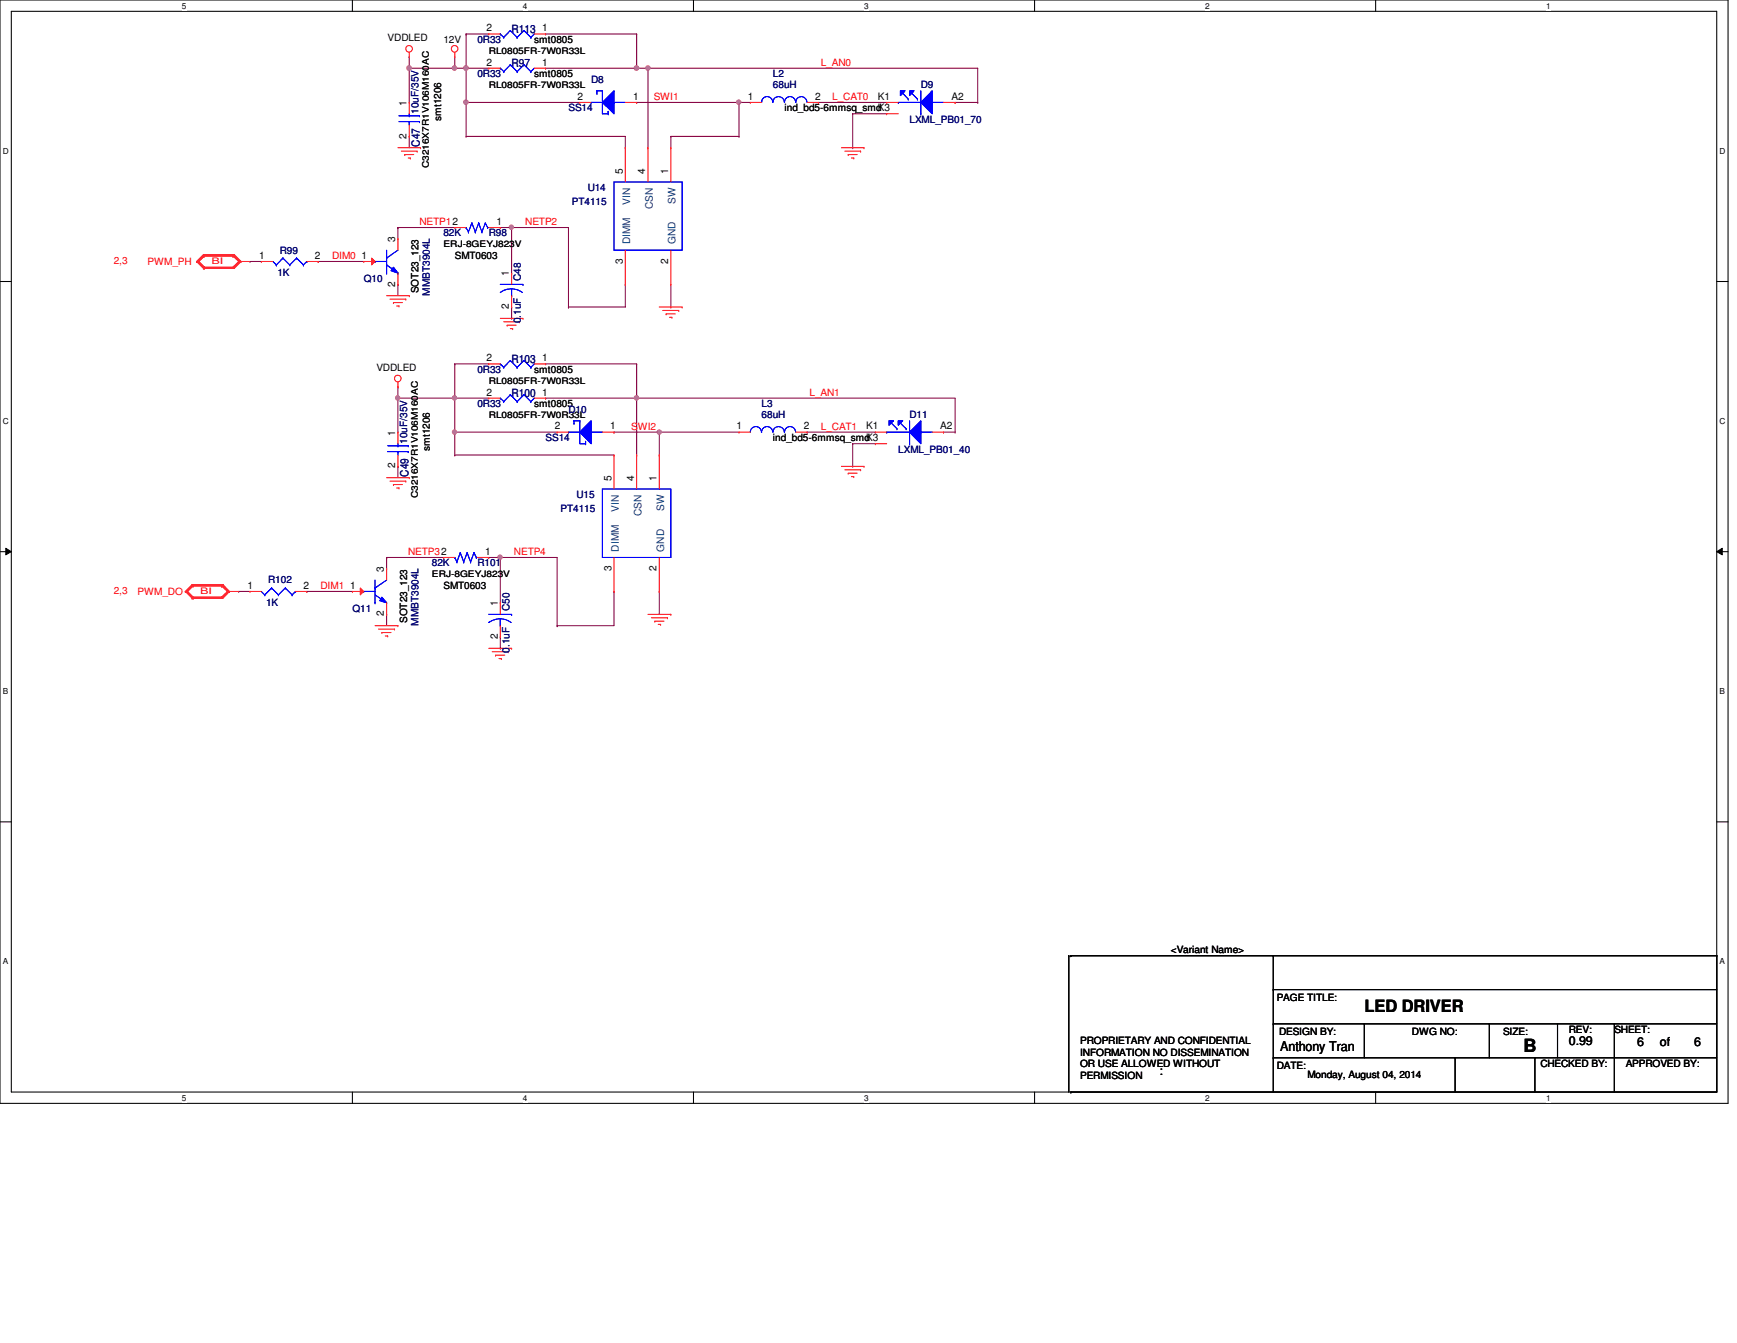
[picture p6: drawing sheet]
<svg xmlns="http://www.w3.org/2000/svg" width="279mm" height="216mm" viewBox="0 0 279 216" stroke-linecap="round" stroke-linejoin="round" font-family="sans-serif">
<path d="M0 0h278v177.4h-278zM1.8 1.8h274.3v173.8h-274.3z" fill="none" stroke="#000" stroke-width=".17"/>
<g fill="#fff">
<path d="M29.3 .2h.7v1.5h-.7z"/>
<path d="M29.3 175.8h.7v1.4h-.7z"/>
</g>
<path d="M56.7 0v1.8M56.7 175.6v1.8" fill="none" stroke="#000" stroke-width=".17"/>
<g fill="#fff">
<path d="M84.1 .2h.7v1.5h-.7z"/>
<path d="M84.1 175.8h.7v1.4h-.7z"/>
</g>
<path d="M111.5 0v1.8M111.5 175.6v1.8" fill="none" stroke="#000" stroke-width=".17"/>
<g fill="#fff">
<path d="M139 .2h.7v1.5h-.7z"/>
<path d="M139 175.8h.7v1.4h-.7z"/>
</g>
<path d="M166.4 0v1.8M166.4 175.6v1.8" fill="none" stroke="#000" stroke-width=".17"/>
<g fill="#fff">
<path d="M193.8 .2h.8v1.5h-.8z"/>
<path d="M193.8 175.8h.8v1.4h-.8z"/>
</g>
<path d="M221.3 0v1.8M221.3 175.6v1.8" fill="none" stroke="#000" stroke-width=".17"/>
<g fill="#fff">
<path d="M248.7 .2h.7v1.5h-.7z"/>
<path d="M248.7 175.8h.7v1.4h-.7z"/>
<path d="M.5 23.5h.9v1.5h-.9z"/>
<path d="M276.6 23.5h.9v1.5h-.9z"/>
<path d="M.5 67h.9v1.5h-.9z"/>
<path d="M276.6 67h.9v1.5h-.9z"/>
</g>
<path d="M0 45.3h1.8M276.1 45.3h1.9" fill="none" stroke="#000" stroke-width=".17"/>
<g fill="#fff">
<path d="M.5 110.4h.8v1.5h-.8z"/>
<path d="M276.6 110.4h.9v1.5h-.9z"/>
</g>
<path d="M0 88.7h1.8M276.1 88.7h1.9" fill="none" stroke="#000" stroke-width=".17"/>
<path d="M.9 88.1l.9 .6-.9 .5zM276.1 88.7l.9-.6v1.1z" fill="#000"/>
<path d="M.9 88.1l.9 .6-.9 .5zM276.1 88.7l.9-.6v1.1z" fill="none" stroke="#000" stroke-width=".16"/>
<g fill="#fff">
<path d="M.5 153.8h.8v1.5h-.8z"/>
<path d="M276.6 153.8h.9v1.5h-.9z"/>
</g>
<path d="M0 132.1h1.8M276.1 132.1h1.9" fill="none" stroke="#000" stroke-width=".17"/>
<path d="M73.2 69.5h.1M73.2 69.5v3.7M73.2 69.5h16.4M38.4 95.1h.1M38.4 95.1h1.8" fill="none" stroke="#800040" stroke-width=".17"/>
<circle cx="73.1" cy="69.5" r=".34" fill="#f0f"/>
<circle cx="73.1" cy="69.5" r=".34" fill="none" stroke="#f0f" stroke-width=".17"/>
<path d="M73.2 64h.1M73.2 64v5.5" fill="none" stroke="#800040" stroke-width=".17"/>
<circle cx="73.1" cy="64" r=".34" fill="#f0f"/>
<circle cx="73.1" cy="64" r=".34" fill="none" stroke="#f0f" stroke-width=".17"/>
<path d="M73.2 64h.1M73.2 64h5.4M87.8 64h.1M87.8 64h14.6M106 69.5h.1M106 69.5h12.9M129.8 69.5h.1M129.8 69.5h11" fill="none" stroke="#800040" stroke-width=".17"/>
<circle cx="106" cy="69.5" r=".34" fill="#f0f"/>
<circle cx="106" cy="69.5" r=".34" fill="none" stroke="#f0f" stroke-width=".17"/>
<path d="M64 64h.1M64 75h.1M64 62.2h.1M64 62.2v7.3M64 75v1.8M64 64h9.2" fill="none" stroke="#800040" stroke-width=".17"/>
<circle cx="64" cy="64" r=".34" fill="#f0f"/>
<circle cx="64" cy="64" r=".34" fill="none" stroke="#f0f" stroke-width=".17"/>
<g fill="none" stroke="#800040" stroke-width=".17">
<path d="M73.2 73.2h.1M73.2 73.2h25.6M102.4 64h.1M102.4 64h51.2M49.4 95.1h.1M49.4 95.1h7.3M62.2 89.6h.1M62.2 98.8h.1M62.2 89.6h9.1M62.2 89.6v1.8M62.2 98.8v1.8M80.5 89.6h.1"/>
<path d="M80.5 89.6h9.1M80.5 89.6v7.3"/>
</g>
<circle cx="80.4" cy="89.6" r=".34" fill="#f0f"/>
<circle cx="80.4" cy="89.6" r=".34" fill="none" stroke="#f0f" stroke-width=".17"/>
<path d="M75 16.5h.1M75 16.5h18.3M40.2 42h.1M40.2 42h1.8M78.6 89.6h.1M78.6 89.6h1.9" fill="none" stroke="#800040" stroke-width=".17"/>
<circle cx="75" cy="16.4" r=".36" fill="#f0f"/>
<circle cx="75" cy="16.4" r=".36" fill="none" stroke="#f0f" stroke-width=".17"/>
<path d="M102.4 16.5h.1M102.4 16.5h16.5" fill="none" stroke="#800040" stroke-width=".17"/>
<circle cx="118.8" cy="16.4" r=".34" fill="#f0f"/>
<circle cx="118.8" cy="16.4" r=".34" fill="none" stroke="#f0f" stroke-width=".17"/>
<path d="M75 11h.1M75 11v5.5" fill="none" stroke="#800040" stroke-width=".17"/>
<circle cx="74.9" cy="10.9" r=".37" fill="#f0f"/>
<circle cx="74.9" cy="10.9" r=".37" fill="none" stroke="#f0f" stroke-width=".17"/>
<path d="M104.2 11h.1M104.2 11h53.1" fill="none" stroke="#800040" stroke-width=".17"/>
<circle cx="104.2" cy="10.9" r=".35" fill="#f0f"/>
<circle cx="104.2" cy="10.9" r=".35" fill="none" stroke="#f0f" stroke-width=".17"/>
<path d="M65.8 11h.1M65.8 9.1h.1M65.8 9.1v7.4M73.2 11h.1M73.2 11h5.4M75 11h.1M118.9 16.5h.1M118.9 16.5h1.8M131.7 16.5h.1M131.7 16.5h10.9M65.8 21.9h.1M65.8 21.9v1.8" fill="none" stroke="#800040" stroke-width=".17"/>
<circle cx="73.1" cy="10.9" r=".35" fill="#f0f"/>
<circle cx="73.1" cy="10.9" r=".35" fill="none" stroke="#f0f" stroke-width=".17"/>
<path d="M64 36.6h.1M64 36.6h9.2M64 36.6v1.8M82.3 36.6h.1M82.3 36.6h9.1M82.3 36.6v7.3M51.2 42h.1M51.2 42h7.3M64 45.7h.1M64 45.7v1.8" fill="none" stroke="#800040" stroke-width=".17"/>
<circle cx="82.2" cy="36.5" r=".34" fill="#f0f"/>
<circle cx="82.2" cy="36.5" r=".34" fill="none" stroke="#f0f" stroke-width=".17"/>
<g fill="none" stroke="#800040" stroke-width=".17">
<path d="M75 16.5h.1M75 16.5v5.4M102.4 11h.1M102.4 11h1.8M104.2 11h.1M104.2 11v12.7M118.9 16.5h.1M118.9 16.5v5.4M153.6 16.5h.1M153.6 16.5h3.7M157.3 16.5h.1M157.3 11v5.5"/>
<path d="M75 21.9h.1M75 21.9h25.6v1.8M80.5 36.6h.1M80.5 36.6h1.8M91.4 36.6v12.8M100.6 23.7h.1M107.9 21.9h.1M107.9 21.9v1.8M107.9 21.9h11M118.9 21.9h.1M91.4 49.4h.1M100.6 45.7h.1"/>
<path d="M100.6 45.7v3.7h-9.2M107.9 49.4h.1M107.9 45.7v3.7M151.8 69.5h.1M151.8 69.5h1.8M153.6 69.5h.1M153.6 64v5.5"/>
</g>
<circle cx="102.4" cy="10.9" r=".37" fill="#f0f"/>
<circle cx="102.4" cy="10.9" r=".37" fill="none" stroke="#f0f" stroke-width=".17"/>
<path d="M102.4 64h.1M102.4 64v9.2M98.8 95.1h.1M98.8 95.1v5.5h-9.2M106 95.1h.1M106 95.1v3.7M89.6 100.6h.1" fill="none" stroke="#800040" stroke-width=".17"/>
<circle cx="102.4" cy="64" r=".36" fill="#f0f"/>
<circle cx="102.4" cy="64" r=".36" fill="none" stroke="#f0f" stroke-width=".17"/>
<g fill="none" stroke="#800040" stroke-width=".17">
<path d="M65.8 11h.1M65.8 11h7.4M73.2 11h.1M73.2 9.1v1.9M75 5.5h.1M75 5.5h3.6M75 5.5v5.5M87.8 5.5h.1M87.8 11h.1M87.8 5.5h14.6M102.4 5.5h.1M102.4 5.5v5.5h-14.6"/>
<path d="M73.2 58.5h.1M73.2 58.5h5.4M73.2 58.5v5.5M87.8 58.5h14.6M102.4 58.5h.1M102.4 58.5v5.5M73.2 64h.1M98.8 69.5h.1M98.8 69.5h7.2M102.4 64h.1M106 69.5h.1M106 69.5v3.7"/>
<path d="M89.6 89.6v11M89.6 100.6h.1"/>
</g>
<circle cx="65.8" cy="10.9" r=".37" fill="#f0f"/>
<circle cx="65.8" cy="10.9" r=".37" fill="none" stroke="#f0f" stroke-width=".17"/>
<path d="M137.2 18.3h.1M137.2 18.3h5.4M137.2 18.3v5.4M137.2 23.7h.1M82.3 51.2h.1M82.3 49.4v1.8M137.2 71.3h.1M137.2 75h.1M137.2 71.3v3.7M137.2 71.3h3.6M80.5 104.2h.1M80.5 102.4v1.8" fill="none" stroke="#800040" stroke-width=".17"/>
<g fill="none" stroke="#f00" stroke-width=".17">
<path d="M65.8 9.1h.1M65.8 8.4v.7M73.2 9.1h.1M73.2 8.4v.7M64 23.7h3.6M64.6 24.3h2.5M65.1 24.8h.1M65.1 24.8h1.4M65.7 25.4h.3M66 25.4h.1M67.1 24.3h.1M67.6 23.7h.1"/>
<path d="M135.3 23.7h3.7M135.9 24.3h2.5M136.4 24.8h.1M136.4 24.8h1.5M136.9 25.4h.4M137.3 25.4h.1M138.4 24.3h.1M139 23.7h.1M31.6 42h.1M31.6 42l1.1 1.1M31.8 42h.1M31.8 42l1.1 1.1"/>
<path d="M31.8 42l1.1 1M32 42h.1M32 42l.9 1M32.7 43.1h.1M32.7 40.9h.1M32.7 40.9h5M32.7 40.9l-1.1 1.1M32.9 43.1h.1M32.9 40.9h.1M32.9 43h.1M32.9 41.1h.1M32.9 40.9l-1.1 1.1"/>
<path d="M32.9 43h4.6M32.9 41.1h4.6M32.9 41.1l-1.1 .9M32.9 41.1l-.9 .9M37.5 41.1h.1M37.5 40.9h.1M37.5 41.1l.9 .9M37.5 41.1l1.1 .9M37.5 40.9l1.1 1.1M37.7 40.9h.1M37.7 40.9l1.1 1.1M38.4 42h.1"/>
<path d="M38.4 42l-.9 1M38.4 42h1.8M38.6 42h.1M38.6 42l-1.1 1M38.6 42l-1.1 1.1M38.8 42h.1M38.8 42l-1.1 1.1h-5M62.2 47.5h3.6M62.7 48.1h2.6M63.3 48.6h.1M63.3 48.6h1.4M63.8 49.2h.4"/>
<path d="M64.2 49.2h.1M65.3 48.1h.1M65.8 47.5h.1M80.5 51.2h3.6M81 51.7h2.6M81.6 52.3h.1M81.6 52.3h1.4M82.1 52.8h.4M82.5 52.8h.1M83.6 51.7h.1M84.1 51.2h.1M106 49.4h3.7"/>
<path d="M106.6 49.9h2.6M107.1 50.5h.1M107.1 50.5h1.5M107.7 51h.4M108.1 51h.1M109.2 49.9h.1M109.7 49.4h.1M62.2 76.8h3.6M62.7 77.3h2.6M63.3 77.9h.1M63.3 77.9h1.4M63.8 78.4h.4"/>
<path d="M64 62.2h.1M64 61.4v.8M64.2 78.4h.1M65.3 77.3h.1M65.8 76.8h.1M135.3 75h3.7M135.9 75.5h2.5M136.4 76.1h.1M136.4 76.1h1.5M136.9 76.6h.4M137.3 76.6h.1M138.4 75.5h.1"/>
<path d="M139 75h.1M29.8 95.1h.1M29.8 95.1l1.1 1.1M30 95.1h.1M30 95.1l1.1 1.1M30 95.1l1.1 .9M30.2 95.1h.1M30.2 95.1l.9 .9M30.9 96.2h.1M30.9 94h.1M30.9 94h5M30.9 94l-1.1 1.1"/>
<path d="M31.1 96.2h.1M31.1 94h.1M31.1 96h.1M31.1 94.2h.1M31.1 94l-1.1 1.1M31.1 96h4.5M31.1 94.2h4.5M31.1 94.2l-1.1 .9M31.1 94.2l-.9 .9M35.6 94.2h.1M35.6 94h.1M35.6 94.2l1 .9"/>
<path d="M35.6 94.2l1.1 .9M35.6 94l1.1 1.1M35.9 94h.1M35.9 94l1 1.1M36.6 95.1h.1M36.6 95.1l-1 .9M36.6 95.1h1.8M36.7 95.1h.1M36.7 95.1l-1.1 .9M36.7 95.1l-1.1 1.1M36.9 95.1h.1M36.9 95.1l-1 1.1h-5"/>
<path d="M104.2 98.8h3.7M104.8 99.3h2.6M105.3 99.9h.1M105.3 99.9h1.5M107.4 99.3h.1M107.9 98.8h.1M60.3 100.6h3.7M60.9 101.1h2.6M61.4 101.7h.1M61.4 101.7h1.5M62 102.2h.4M62.4 102.2h.1"/>
<path d="M63.5 101.1h.1M64 100.6h.1M78.6 104.2h3.7M79.2 104.8h2.5M79.7 105.3h.1M79.7 105.3h1.5M80.3 105.9h.3M80.6 105.9h.1M81.7 104.8h.1M82.3 104.2h.1M105.9 100.4h.4M106.3 100.4h.1"/>
<circle cx="65.8" cy="7.8" r=".54"/>
<circle cx="73.1" cy="7.8" r=".54"/>
<circle cx="64" cy="60.8" r=".54"/>
</g>
<g fill="none" stroke="#000" stroke-width=".17">
<path d="M171.9 153.6h.1M171.9 153.6v22M172.3 153.6h.1M172.3 153.6h103.8M204.8 153.6h.1M204.8 159.1h.1M204.8 153.6v22M204.8 159.1h71.3M276.1 153.6h.1M276.1 153.6v22h-103.8M172.3 175.6h.1M204.8 170.1h.1"/>
<path d="M204.8 164.6h.1M204.8 170.1h71.3M204.8 164.6h71.3M219.5 164.6h.1M219.5 164.6v5.5M234.1 170.1h.1M234.1 170.1v5.5M239.6 164.6h.1M239.6 164.6v5.5M246.9 170.1h.1M246.9 170.1v5.5M250.5 164.6h.1"/>
<path d="M250.5 164.6v5.5M259.7 164.6h.1M259.7 164.6v11"/>
</g>
<path d="M98.8 14.6v3.7l-1.9-1.8z" fill="#00f"/>
<g fill="none" stroke="#00f" stroke-width=".17">
<path d="M95.1 16.5h.1M95.1 16.5h1.8M96 14.6h.1M96 15h.1M96 14.6h.9M96 14.6v.4M96.9 14.6h.1M96.9 14.6v3.7h.9M97.8 18.3h.1M97.8 17.9h.1M97.8 17.9v.4M98.8 14.6v3.7l-1.9-1.8z"/>
<path d="M98.8 16.5h.1M98.8 16.5h1.8"/>
</g>
<path d="M98.8 14.6v3.7l-1.9-1.8z" fill="#00f"/>
<g fill="none" stroke="#00f" stroke-width=".17">
<path d="M95.1 16.5h.1M95.1 16.5h1.8M96 14.6h.1M96 15h.1M96 14.6h.9M96 14.6v.4M96.9 14.6h.1M96.9 14.6v3.7h.9M97.8 18.3h.1M97.8 17.9h.1M97.8 17.9v.4M98.8 14.6v3.7l-1.9-1.8z"/>
<path d="M98.8 16.5h.1M98.8 16.5h1.8M98.8 29.3h10.9v10.9h-10.9zM120.7 69.5a.89 .89 0 0 1 .9-.9 .89 .89 0 0 1 .9 .9M122.5 69.5a.89 .89 0 0 1 .9-.9 .89 .89 0 0 1 .9 .9M124.3 69.5a.91 .91 0 0 1 .9-.9 .91 .91 0 0 1 1 .9M126.2 69.5a.89 .89 0 0 1 .9-.9 .89 .89 0 0 1 .9 .9M42 95.1l.6 .5M42.6 95.6h.1M43.7 94.5h.1M43.7 94.5l-1.1 1.1M43.7 94.5l1.1 1.1"/>
<path d="M44.8 95.6h.1M45.9 94.5h.1M45.9 94.5l-1.1 1.1M45.9 94.5l1.1 1.1M47 95.6h.1M47.5 95.1h.1M47.5 95.1l-.5 .5M73.2 89.6h.1M73.2 89.6l.3 .7M73.5 90.3h.1M74 88.9h.1M74 88.9l.6 1.4"/>
<path d="M74 88.9l-.5 1.4M74.6 90.3h.1M75.1 88.9h.1M75.1 88.9l.6 1.4M75.1 88.9l-.5 1.4M75.7 90.3h.1M76.2 88.9h.1M76.2 88.9l.4 .7M76.2 88.9l-.5 1.4M76.6 89.6h.1M76.6 89.6h.2M78.6 98.8h3.7"/>
<path d="M80.5 99.5l.7 .1 1 .5M80.5 99.5l-.8 .1-1.1 .5M80.5 99.5v1.1M82.3 98.8h.1M80.5 100.6h.1"/>
</g>
<g fill="none" stroke="#f00" stroke-width=".17">
<path d="M93.3 16.5h.1M93.3 16.5h1.8M100.6 16.5h1.8M102.4 16.5h.1M100.6 23.7h.1M100.6 23.7v5.6M104.2 23.7h.1M104.2 23.7v5.6M107.9 23.7h.1M107.9 23.7v5.6M100.6 45.7h.1M100.6 40.2v5.5"/>
<path d="M107.9 45.7h.1M107.9 40.2v5.5M118.9 69.5h.1M118.9 69.5h1.8M128 69.5h1.8M129.8 69.5h.1M40.2 95.1h.1M40.2 95.1h1.8M47.5 95.1h1.9M49.4 95.1h.1M71.3 89.6h.1M71.3 89.6h1.9"/>
<path d="M76.8 89.6h1.8M78.6 89.6h.1M80.5 96.9h.1M80.5 96.9v1.9M80.5 102.4h.1M80.5 100.6v1.8"/>
</g>
<path d="M63.3 43l.7 .9-1.1-.4z" fill="#00f"/>
<path d="M60.3 42h.1M60.3 42h1.9M62.2 41.5h.1M62.2 43.9h.1M62.2 42.6l1.8 1.3M62.2 40.2v3.7M63.3 43l.7 .9-1.1-.4zM64 43.9h.1M64 40.2l-1.8 1.3" fill="none" stroke="#00f" stroke-width=".17"/>
<path d="M63.3 43l.7 .9-1.1-.4z" fill="#00f"/>
<path d="M60.3 42h.1M60.3 42h1.9M62.2 41.5h.1M62.2 43.9h.1M62.2 42.6l1.8 1.3M62.2 40.2v3.7M63.3 43l.7 .9-1.1-.4zM64 43.9h.1M64 40.2l-1.8 1.3" fill="none" stroke="#00f" stroke-width=".17"/>
<path d="M64 38.4h.1M64 38.4v1.8M64 45.7h.1M64 43.9v1.8" fill="none" stroke="#f00" stroke-width=".17"/>
<path d="M59.8 41.5l.5 .5-.5 .6z" fill="#f00"/>
<path d="M42 42h.1M42 42h1.9M49.4 42h1.8M51.2 42h.1M58.5 42h.1M58.5 42h1.8M59.8 41.5l.5 .5-.5 .6zM82.3 43.9h.1M82.3 49.4h.1M82.3 43.9v1.8M82.3 47.5v1.9" fill="none" stroke="#f00" stroke-width=".17"/>
<g fill="none" stroke="#00f" stroke-width=".17">
<path d="M43.9 42l.5 .6M44.4 42.6h.1M45.5 41.5h.1M45.5 41.5l-1.1 1.1M45.5 41.5l1.1 1.1M46.6 42.6h.1M47.7 41.5h.1M47.7 41.5l-1.1 1.1M47.7 41.5l1.1 1.1M48.8 42.6h.1M49.4 42h.1M49.4 42l-.6 .6"/>
<path d="M80.5 45.7h3.6M82.3 47.5h.1M82.3 46.4l.7 .1 1 .5M82.3 46.4l-1.2 .2-.6 .4M82.3 46.4v1.1M84.1 45.7h.1"/>
</g>
<path d="M149.9 14.6v3.7l-1.8-1.8z" fill="#00f"/>
<path d="M149.9 14.6v3.7l-1.8-1.8z" fill="none" stroke="#00f" stroke-width=".17"/>
<path d="M146.3 14.6h.7l-.7 .8z" fill="#00f"/>
<path d="M146.3 14.6h.7l-.7 .8z" fill="none" stroke="#00f" stroke-width=".17"/>
<path d="M144.8 14.6h.8l-.8 .8z" fill="#00f"/>
<path d="M144.5 16.5h.1M144.5 16.5h3.6M144.8 14.6h.8l-.8 .8zM145.2 15l.9 .9M146.1 15.9h.1M146.6 15l1 .9M147.6 15.9h.1M148.1 18.3h.1M148.1 14.6v3.7M149.9 16.5h.1M149.9 16.5h1.9" fill="none" stroke="#00f" stroke-width=".17"/>
<path d="M149.9 14.6v3.7l-1.8-1.8z" fill="#00f"/>
<path d="M149.9 14.6v3.7l-1.8-1.8z" fill="none" stroke="#00f" stroke-width=".17"/>
<path d="M146.3 14.6h.7l-.7 .8z" fill="#00f"/>
<path d="M146.3 14.6h.7l-.7 .8z" fill="none" stroke="#00f" stroke-width=".17"/>
<path d="M144.8 14.6h.8l-.8 .8z" fill="#00f"/>
<g fill="none" stroke="#00f" stroke-width=".17">
<path d="M144.5 16.5h.1M144.5 16.5h3.6M144.8 14.6h.8l-.8 .8zM145.2 15l.9 .9M146.1 15.9h.1M146.6 15l1 .9M147.6 15.9h.1M148.1 18.3h.1M148.1 14.6v3.7M149.9 16.5h.1M149.9 16.5h1.9M62.4 72.6h3.3"/>
<path d="M62.4 71.7h3.3M64 71.7h.1M64 72.6h.1M64 71.3v.4M64 72.6v.6M65.7 72.6h.1M65.7 71.7h.1M96.9 78.6h11v11h-11z"/>
</g>
<g fill="none" stroke="#f00" stroke-width=".17">
<path d="M142.6 16.5h.1M142.6 18.3h.1M142.6 16.5h1.9M142.6 18.3h1.9M151.8 16.5h1.8M153.6 16.5h.1M64 69.5h.1M64 75h.1M64 69.5v1.8M64 73.2v1.8M98.8 73.2h.1M98.8 73.2v5.4"/>
<path d="M102.4 73.2h.1M102.4 73.2v5.4M106 73.2h.1M106 73.2v5.4M98.8 95.1h.1M98.8 89.6v5.5M106 95.1h.1M106 89.6v5.5"/>
</g>
<path d="M146.3 69.5l1.8-1.9v3.7z" fill="#00f"/>
<path d="M146.3 69.5l1.8-1.9v3.7z" fill="none" stroke="#00f" stroke-width=".17"/>
<path d="M144.5 67.6h.7l-.7 .8z" fill="#00f"/>
<path d="M144.5 67.6h.7l-.7 .8z" fill="none" stroke="#00f" stroke-width=".17"/>
<path d="M143 67.6h.7l-.7 .8z" fill="#00f"/>
<path d="M142.6 69.5h.1M142.6 69.5h3.7M143 67.6h.7l-.7 .8zM143.4 68l.9 .9M144.3 68.9h.1M144.8 68l1 .9M145.8 68.9h.1M146.3 71.3h.1M146.3 67.6v3.7M148.1 69.5h.1M148.1 69.5h1.8" fill="none" stroke="#00f" stroke-width=".17"/>
<path d="M146.3 69.5l1.8-1.9v3.7z" fill="#00f"/>
<path d="M146.3 69.5l1.8-1.9v3.7z" fill="none" stroke="#00f" stroke-width=".17"/>
<path d="M144.5 67.6h.7l-.7 .8z" fill="#00f"/>
<path d="M144.5 67.6h.7l-.7 .8z" fill="none" stroke="#00f" stroke-width=".17"/>
<path d="M143 67.6h.7l-.7 .8z" fill="#00f"/>
<g fill="none" stroke="#00f" stroke-width=".17">
<path d="M80.5 5.5h.1M80.5 5.5l.5 .5M81 6h.1M82.1 4.9h.1M82.1 4.9l1.1 1.1M82.1 4.9l-1.1 1.1M83.2 6h.1M84.3 4.9h.1M84.3 4.9l1.1 1.1M84.3 4.9l-1.1 1.1M85.4 6h.1M85.9 5.5l-.5 .5"/>
<path d="M124.3 16.4a.89 .89 0 0 0-.9-.9 .89 .89 0 0 0-.9 1M126.2 16.4a.91 .91 0 0 0-1-.9 .91 .91 0 0 0-.9 1M128 16.4a.89 .89 0 0 0-.9-.9 .89 .89 0 0 0-.9 1M129.8 16.4a.89 .89 0 0 0-.9-.9 .89 .89 0 0 0-.9 1M75 36.6h.1M75 36.6l.4 .7M75.4 37.3h.1M75.9 35.9h.1M75.9 35.9l.6 1.4M75.9 35.9l-.5 1.4M76.5 37.3h.1M77 35.9h.1"/>
<path d="M77 35.9l.5 1.4M77 35.9l-.5 1.4M77.5 37.3h.1M78.1 35.9h.1M78.1 35.9l.3 .7M78.1 35.9l-.6 1.4M78.4 36.6h.1M78.4 36.6h.2M80.5 58.5h.1M80.5 58.5l.5 .6M81 59.1h.1M82.1 58h.1"/>
<path d="M82.1 58l1.1 1.1M82.1 58l-1.1 1.1M83.2 59.1h.1M84.3 58h.1M84.3 58l1.1 1.1M84.3 58l-1.1 1.1M85.4 59.1h.1M85.9 58.5l-.5 .6M80.5 64h.1M80.5 64l.5 .6M81 64.6h.1M82.1 63.5h.1"/>
<path d="M82.1 63.5l1.1 1.1M82.1 63.5l-1.1 1.1M83.2 64.6h.1M84.3 63.5h.1M84.3 63.5l1.1 1.1M84.3 63.5l-1.1 1.1M85.4 64.6h.1M85.9 64l-.5 .6M142.6 69.5h.1M142.6 69.5h3.7M143 67.6h.7l-.7 .8zM143.4 68l.9 .9"/>
<path d="M144.3 68.9h.1M144.8 68l1 .9M145.8 68.9h.1M146.3 71.3h.1M146.3 67.6v3.7M148.1 69.5h.1M148.1 69.5h1.8"/>
</g>
<g fill="none" stroke="#f00" stroke-width=".17">
<path d="M78.6 5.5h.1M78.6 5.5h1.9M85.9 5.5h1.9M87.8 5.5h.1M120.7 16.5h.1M120.7 16.5h1.8M129.8 16.5h1.9M131.7 16.5h.1M73.2 36.6h.1M73.2 36.6h1.8M78.6 36.6h1.9M80.5 36.6h.1"/>
<path d="M78.6 58.5h.1M78.6 58.5h1.9M85.9 58.5h1.9M87.8 58.5h.1M78.6 64h.1M78.6 64h1.9M85.9 64h1.9M87.8 64h.1M140.8 69.5h.1M140.8 71.3h.1M140.8 69.5h1.8M140.8 71.3h1.8"/>
<path d="M149.9 69.5h1.9M151.8 69.5h.1"/>
</g>
<path d="M93.3 69.5l1.8-1.9v3.7z" fill="#00f"/>
<g fill="none" stroke="#00f" stroke-width=".17">
<path d="M91.4 69.5h.1M91.4 69.5h1.9M92.3 67.6h.1M92.3 68h.1M92.3 67.6h1M92.3 67.6v.4M93.3 69.5l1.8-1.9v3.7zM93.3 67.6h.1M93.3 67.6v3.7h.9M94.2 71.3h.1M94.2 71h.1M94.2 71v.3"/>
<path d="M95.1 69.5h.1M95.1 69.5h1.8"/>
</g>
<path d="M93.3 69.5l1.8-1.9v3.7z" fill="#00f"/>
<g fill="none" stroke="#00f" stroke-width=".17">
<path d="M64.2 19.6h3.3M64.2 18.6h3.3M65.8 18.6h.1M65.8 19.6h.1M65.8 18.3v.3M65.8 19.6v.5M67.5 19.6h.1M67.5 18.6h.1M80.5 11h.1M80.5 11l.5 .5M81 11.5h.1M82.1 10.4h.1"/>
<path d="M82.1 10.4l1.1 1.1M82.1 10.4l-1.1 1.1M83.2 11.5h.1M84.3 10.4h.1M84.3 10.4l1.1 1.1M84.3 10.4l-1.1 1.1M85.4 11.5h.1M85.9 11l-.5 .5M91.4 69.5h.1M91.4 69.5h1.9M92.3 67.6h.1M92.3 68h.1"/>
<path d="M92.3 67.6h1M92.3 67.6v.4M93.3 69.5l1.8-1.9v3.7zM93.3 67.6h.1M93.3 67.6v3.7h.9M94.2 71.3h.1M94.2 71h.1M94.2 71v.3M95.1 69.5h.1M95.1 69.5h1.8"/>
</g>
<path d="M65.8 16.5h.1M65.8 16.5v1.8M78.6 11h.1M78.6 11h1.9M85.9 11h1.9M87.8 11h.1M65.8 21.9h.1M65.8 20.1v1.8M89.6 69.5h.1M89.6 69.5h1.8M96.9 69.5h1.9M98.8 69.5h.1" fill="none" stroke="#f00" stroke-width=".17"/>
<path d="M61.4 96l.8 .9-1.1-.3z" fill="#00f"/>
<path d="M58.5 95.1h.1M58.5 95.1h1.8M60.3 94.5h.1M60.3 96.9h.1M60.3 95.6l1.9 1.3M60.3 93.3v3.6M61.4 96l.8 .9-1.1-.3zM62.2 96.9h.1M62.2 93.3l-1.9 1.2" fill="none" stroke="#00f" stroke-width=".17"/>
<path d="M61.4 96l.8 .9-1.1-.3z" fill="#00f"/>
<path d="M58.5 95.1h.1M58.5 95.1h1.8M60.3 94.5h.1M60.3 96.9h.1M60.3 95.6l1.9 1.3M60.3 93.3v3.6M61.4 96l.8 .9-1.1-.3zM62.2 96.9h.1M62.2 93.3l-1.9 1.2" fill="none" stroke="#00f" stroke-width=".17"/>
<path d="M62.2 98.8h.1M62.2 91.4h.1M62.2 91.4v1.9M62.2 96.9v1.9" fill="none" stroke="#f00" stroke-width=".17"/>
<path d="M58 94.5l.5 .6-.5 .5z" fill="#f00"/>
<path d="M56.7 95.1h.1M56.7 95.1h1.8M58 94.5l.5 .6-.5 .5z" fill="none" stroke="#f00" stroke-width=".17"/>
<circle cx="73.1" cy="69.5" r=".34" fill="#f0f"/>
<circle cx="73.1" cy="69.5" r=".34" fill="none" stroke="#f0f" stroke-width=".17"/>
<circle cx="73.1" cy="64" r=".34" fill="#f0f"/>
<circle cx="73.1" cy="64" r=".34" fill="none" stroke="#f0f" stroke-width=".17"/>
<circle cx="106" cy="69.5" r=".34" fill="#f0f"/>
<circle cx="106" cy="69.5" r=".34" fill="none" stroke="#f0f" stroke-width=".17"/>
<circle cx="64" cy="64" r=".34" fill="#f0f"/>
<circle cx="64" cy="64" r=".34" fill="none" stroke="#f0f" stroke-width=".17"/>
<circle cx="80.4" cy="89.6" r=".34" fill="#f0f"/>
<circle cx="80.4" cy="89.6" r=".34" fill="none" stroke="#f0f" stroke-width=".17"/>
<circle cx="75" cy="16.4" r=".36" fill="#f0f"/>
<circle cx="75" cy="16.4" r=".36" fill="none" stroke="#f0f" stroke-width=".17"/>
<circle cx="118.8" cy="16.4" r=".34" fill="#f0f"/>
<circle cx="118.8" cy="16.4" r=".34" fill="none" stroke="#f0f" stroke-width=".17"/>
<circle cx="74.9" cy="10.9" r=".37" fill="#f0f"/>
<circle cx="74.9" cy="10.9" r=".37" fill="none" stroke="#f0f" stroke-width=".17"/>
<circle cx="104.2" cy="10.9" r=".35" fill="#f0f"/>
<circle cx="104.2" cy="10.9" r=".35" fill="none" stroke="#f0f" stroke-width=".17"/>
<circle cx="73.1" cy="10.9" r=".35" fill="#f0f"/>
<circle cx="73.1" cy="10.9" r=".35" fill="none" stroke="#f0f" stroke-width=".17"/>
<circle cx="82.2" cy="36.5" r=".34" fill="#f0f"/>
<circle cx="82.2" cy="36.5" r=".34" fill="none" stroke="#f0f" stroke-width=".17"/>
<circle cx="102.4" cy="10.9" r=".37" fill="#f0f"/>
<circle cx="102.4" cy="10.9" r=".37" fill="none" stroke="#f0f" stroke-width=".17"/>
<circle cx="102.4" cy="64" r=".36" fill="#f0f"/>
<circle cx="102.4" cy="64" r=".36" fill="none" stroke="#f0f" stroke-width=".17"/>
<circle cx="65.8" cy="10.9" r=".37" fill="#f0f"/>
<circle cx="65.8" cy="10.9" r=".37" fill="none" stroke="#f0f" stroke-width=".17"/>
<text font-size="2.9" x="245.1" y="169.1">B</text>
<text font-size="2.7" x="219.5" y="162.7">LED DRIVER</text>
<text font-size="2.2" x="205.9" y="169">Anthony Tran</text>
<g font-size="2">
<text x="186.5" y="172.8">:</text>
<text x="252.3" y="168.1">0.99</text>
<text x="263.4" y="168.2">6</text>
<text x="267" y="168.2">of</text>
<text x="272.5" y="168.2">6</text>
</g>
<g font-size="1.8" fill="#000080">
<text x="82.3" y="5.3">R113</text>
<text x="82.3" y="10.8">R97</text>
<text x="67.5" y="23.6" transform="rotate(-90 67.5 23.6)">C47</text>
<text x="82.3" y="58.3">R103</text>
<text x="82.3" y="63.8">R100</text>
<text x="65.7" y="76.6" transform="rotate(-90 65.7 76.6)">C49</text>
</g>
<g font-size="1.7">
<text x="78.3" y="5">2</text>
<text x="87.2" y="5">1</text>
<text x="78.3" y="10.5">2</text>
<text x="87.2" y="10.5">1</text>
<text x="65.4" y="17" transform="rotate(-90 65.4 17)">1</text>
<text x="92.9" y="16">2</text>
<text x="101.9" y="16">1</text>
<text x="120.3" y="16">1</text>
<text x="131.1" y="16">2</text>
<text x="141.2" y="16">K1</text>
<text x="153" y="16">A2</text>
<text x="65.4" y="22.3" transform="rotate(-90 65.4 22.3)">2</text>
<text x="100.2" y="28" transform="rotate(-90 100.2 28)">5</text>
<text x="103.8" y="28" transform="rotate(-90 103.8 28)">4</text>
<text x="107.5" y="28" transform="rotate(-90 107.5 28)">1</text>
<text x="41.7" y="41.6">1</text>
<text x="50.6" y="41.6">2</text>
<text x="58.1" y="41.6">1</text>
<text x="63.6" y="38.9" transform="rotate(-90 63.6 38.9)">3</text>
<text x="79.9" y="36.2">1</text>
<text x="63.6" y="46.1" transform="rotate(-90 63.6 46.1)">2</text>
<text x="81.9" y="44.4" transform="rotate(-90 81.9 44.4)">1</text>
<text x="100.2" y="42.4" transform="rotate(-90 100.2 42.4)">3</text>
<text x="107.5" y="42.4" transform="rotate(-90 107.5 42.4)">2</text>
<text x="81.9" y="49.7" transform="rotate(-90 81.9 49.7)">2</text>
<text x="78.3" y="58.1">2</text>
<text x="87.2" y="58.1">1</text>
<text x="78.3" y="63.6">2</text>
<text x="87.2" y="63.6">1</text>
<text x="63.6" y="70.1" transform="rotate(-90 63.6 70.1)">1</text>
<text x="89.2" y="69">2</text>
<text x="98.2" y="69">1</text>
<text x="118.5" y="69">1</text>
<text x="129.3" y="69">2</text>
<text x="139.3" y="69">K1</text>
<text x="151.2" y="69">A2</text>
<text x="63.6" y="75.3" transform="rotate(-90 63.6 75.3)">2</text>
<text x="98.3" y="77.3" transform="rotate(-90 98.3 77.3)">5</text>
<text x="102" y="77.3" transform="rotate(-90 102 77.3)">4</text>
<text x="105.6" y="77.3" transform="rotate(-90 105.6 77.3)">1</text>
<text x="78.1" y="89.2">1</text>
<text x="39.8" y="94.7">1</text>
<text x="48.8" y="94.7">2</text>
<text x="56.3" y="94.7">1</text>
<text x="61.8" y="92" transform="rotate(-90 61.8 92)">3</text>
<text x="98.3" y="91.8" transform="rotate(-90 98.3 91.8)">3</text>
<text x="105.6" y="91.8" transform="rotate(-90 105.6 91.8)">2</text>
<text x="61.8" y="99.1" transform="rotate(-90 61.8 99.1)">2</text>
<text x="80.1" y="97.5" transform="rotate(-90 80.1 97.5)">1</text>
<text x="80.1" y="102.7" transform="rotate(-90 80.1 102.7)">2</text>
</g>
<g font-size="1.7" fill="#004080">
<text x="101.3" y="32.9" transform="rotate(-90 101.3 32.9)">VIN</text>
<text x="105" y="33.7" transform="rotate(-90 105 33.7)">CSN</text>
<text x="108.7" y="32.8" transform="rotate(-90 108.7 32.8)">SW</text>
<text x="101.3" y="39.3" transform="rotate(-90 101.3 39.3)">DIMM</text>
<text x="108.7" y="39.3" transform="rotate(-90 108.7 39.3)">GND</text>
<text x="99.5" y="82.3" transform="rotate(-90 99.5 82.3)">VIN</text>
<text x="103.2" y="83" transform="rotate(-90 103.2 83)">CSN</text>
<text x="106.8" y="82.2" transform="rotate(-90 106.8 82.2)">SW</text>
<text x="99.5" y="88.7" transform="rotate(-90 99.5 88.7)">DIMM</text>
<text x="106.8" y="88.7" transform="rotate(-90 106.8 88.7)">GND</text>
</g>
<g font-size="1.6">
<text x="62.4" y="6.6">VDDLED</text>
<text x="71.3" y="6.9">12V</text>
<text x="85.9" y="6.9">smt0805</text>
<text x="85.9" y="12.4">smt0805</text>
<text x="126.2" y="17.9">ind_bd5-6mmsq_smdK3</text>
<text x="71" y="19.4" transform="rotate(-90 71 19.4)">smt1206</text>
<text x="73.2" y="41.7">SMT0603</text>
<text x="67.3" y="47.2" transform="rotate(-90 67.3 47.2)">SOT23_123</text>
<text x="60.5" y="59.6">VDDLED</text>
<text x="85.9" y="59.9">smt0805</text>
<text x="85.9" y="65.4">smt0805</text>
<text x="124.3" y="70.9">ind_bd5-6mmsq_smdK3</text>
<text x="69.1" y="72.4" transform="rotate(-90 69.1 72.4)">smt1206</text>
<text x="71.3" y="94.7">SMT0603</text>
<text x="65.5" y="100.2" transform="rotate(-90 65.5 100.2)">SOT23_123</text>
<text x="188.3" y="153.2">&lt;Variant Name&gt;</text>
<text x="205.4" y="160.9">PAGE TITLE:</text>
<text x="173.7" y="167.9">PROPRIETARY AND CONFIDENTIAL</text>
<text x="205.7" y="166.4">DESIGN BY:</text>
<text x="227.1" y="166.4">DWG NO:</text>
<text x="241.8" y="166.4">SIZE:</text>
<text x="252.3" y="166">REV:</text>
<text x="259.7" y="166">SHEET:</text>
<text x="173.7" y="169.7">INFORMATION NO DISSEMINATION</text>
<text x="173.7" y="171.6">OR USE ALLOWED WITHOUT</text>
<text x="173.7" y="173.4">PERMISSION</text>
<text x="205.4" y="171.9">DATE:</text>
<text x="210.3" y="173.4">Monday, August 04, 2014</text>
<text x="247.8" y="171.5">CHECKED BY:</text>
<text x="261.5" y="171.5">APPROVED BY:</text>
</g>
<g font-size="1.6" fill="#000080">
<text x="76.8" y="6.9">0R33</text>
<text x="76.8" y="12.4">0R33</text>
<text x="91.4" y="17.9">SS14</text>
<text x="95.1" y="13.3">D8</text>
<text x="124.3" y="12.4">L2</text>
<text x="124.3" y="14.2">68uH</text>
<text x="148.1" y="14.2">D9</text>
<text x="67.3" y="18.3" transform="rotate(-90 67.3 18.3)">10uF/35V</text>
<text x="146.3" y="19.7">LXML_PB01_70</text>
<text x="92" y="32.9">PT4115</text>
<text x="94.5" y="30.7">U14</text>
<text x="45" y="40.8">R99</text>
<text x="71.3" y="38">82K</text>
<text x="78.6" y="38">R98</text>
<text x="44.6" y="44.4">1K</text>
<text x="58.5" y="45.3">Q10</text>
<text x="69.1" y="47.5" transform="rotate(-90 69.1 47.5)">MMBT3904L</text>
<text x="83.8" y="45.2" transform="rotate(-90 83.8 45.2)">C48</text>
<text x="83.8" y="51.9" transform="rotate(-90 83.8 51.9)">0.1uF</text>
<text x="76.8" y="59.9">0R33</text>
<text x="76.8" y="65.4">0R33</text>
<text x="122.5" y="65.4">L3</text>
<text x="65.5" y="71.3" transform="rotate(-90 65.5 71.3)">10uF/35V</text>
<text x="87.8" y="70.9">SS14</text>
<text x="91.4" y="66.3">D10</text>
<text x="122.5" y="67.3">68uH</text>
<text x="146.3" y="67.3">D11</text>
<text x="144.5" y="72.8">LXML_PB01_40</text>
<text x="90.2" y="82.3">PT4115</text>
<text x="92.7" y="80.1">U15</text>
<text x="43.1" y="93.8">R102</text>
<text x="69.5" y="91.1">82K</text>
<text x="76.8" y="91.1">R101</text>
<text x="42.8" y="97.5">1K</text>
<text x="56.7" y="98.3">Q11</text>
<text x="67.3" y="100.6" transform="rotate(-90 67.3 100.6)">MMBT3904L</text>
<text x="82" y="98.2" transform="rotate(-90 82 98.2)">C50</text>
<text x="82" y="104.9" transform="rotate(-90 82 104.9)">0.1uF</text>
</g>
<g font-size="1.6" fill="#f00">
<text x="132" y="10.6">L_AN0</text>
<text x="105.2" y="16.1">SWI1</text>
<text x="133.9" y="16.1">L_CAT0</text>
<text x="53.4" y="41.7">DIM0</text>
<text x="67.5" y="36.2">NETP12</text>
<text x="84.5" y="36.2">NETP2</text>
<text x="18.3" y="42.4">2,3</text>
<text x="23.7" y="42.6">PWM_PH</text>
<text x="130.2" y="63.6">L_AN1</text>
<text x="101.5" y="69.1">SWI2</text>
<text x="132" y="69.1">L_CAT1</text>
<text x="65.7" y="89.2">NETP32</text>
<text x="82.7" y="89.2">NETP4</text>
<text x="18.3" y="95.4">2,3</text>
<text x="22.1" y="95.6">PWM_DO</text>
<text x="51.6" y="94.7">DIM1</text>
</g>
<g font-size="1.4">
<text x="78.6" y="8.7">RL0805FR-7W0R33L</text>
<text x="78.6" y="14.1">RL0805FR-7W0R33L</text>
<text x="69" y="27.1" transform="rotate(-90 69 27.1)">C3216X7R1V106M160AC</text>
<text x="71.3" y="39.8">ERJ-8GEYJ823V</text>
<text x="78.6" y="61.7">RL0805FR-7W0R33L</text>
<text x="78.6" y="67.2">RL0805FR-7W0R33L</text>
<text x="67.2" y="80.1" transform="rotate(-90 67.2 80.1)">C3216X7R1V106M160AC</text>
<text x="69.5" y="92.8">ERJ-8GEYJ823V</text>
</g>
<g font-size="1.4" fill="#f00">
<text x="34" y="42.5">BI</text>
<text x="32.2" y="95.5">BI</text>
</g>
<g font-size="1.3">
<text x="29.3" y="1.4">5</text>
<text x="84.1" y="1.4">4</text>
<text x="139" y="1.4">3</text>
<text x="193.8" y="1.4">2</text>
<text x="248.7" y="1.4">1</text>
<text x=".5" y="24.7">D</text>
<text x="276.6" y="24.7">D</text>
<text x=".5" y="68.2">C</text>
<text x="276.6" y="68.2">C</text>
<text x=".5" y="111.6">B</text>
<text x="276.6" y="111.6">B</text>
<text x=".5" y="155">A</text>
<text x="276.6" y="155">A</text>
<text x="29.3" y="177">5</text>
<text x="84.1" y="177">4</text>
<text x="139" y="177">3</text>
<text x="193.8" y="177">2</text>
<text x="248.7" y="177">1</text>
</g>
</svg>
